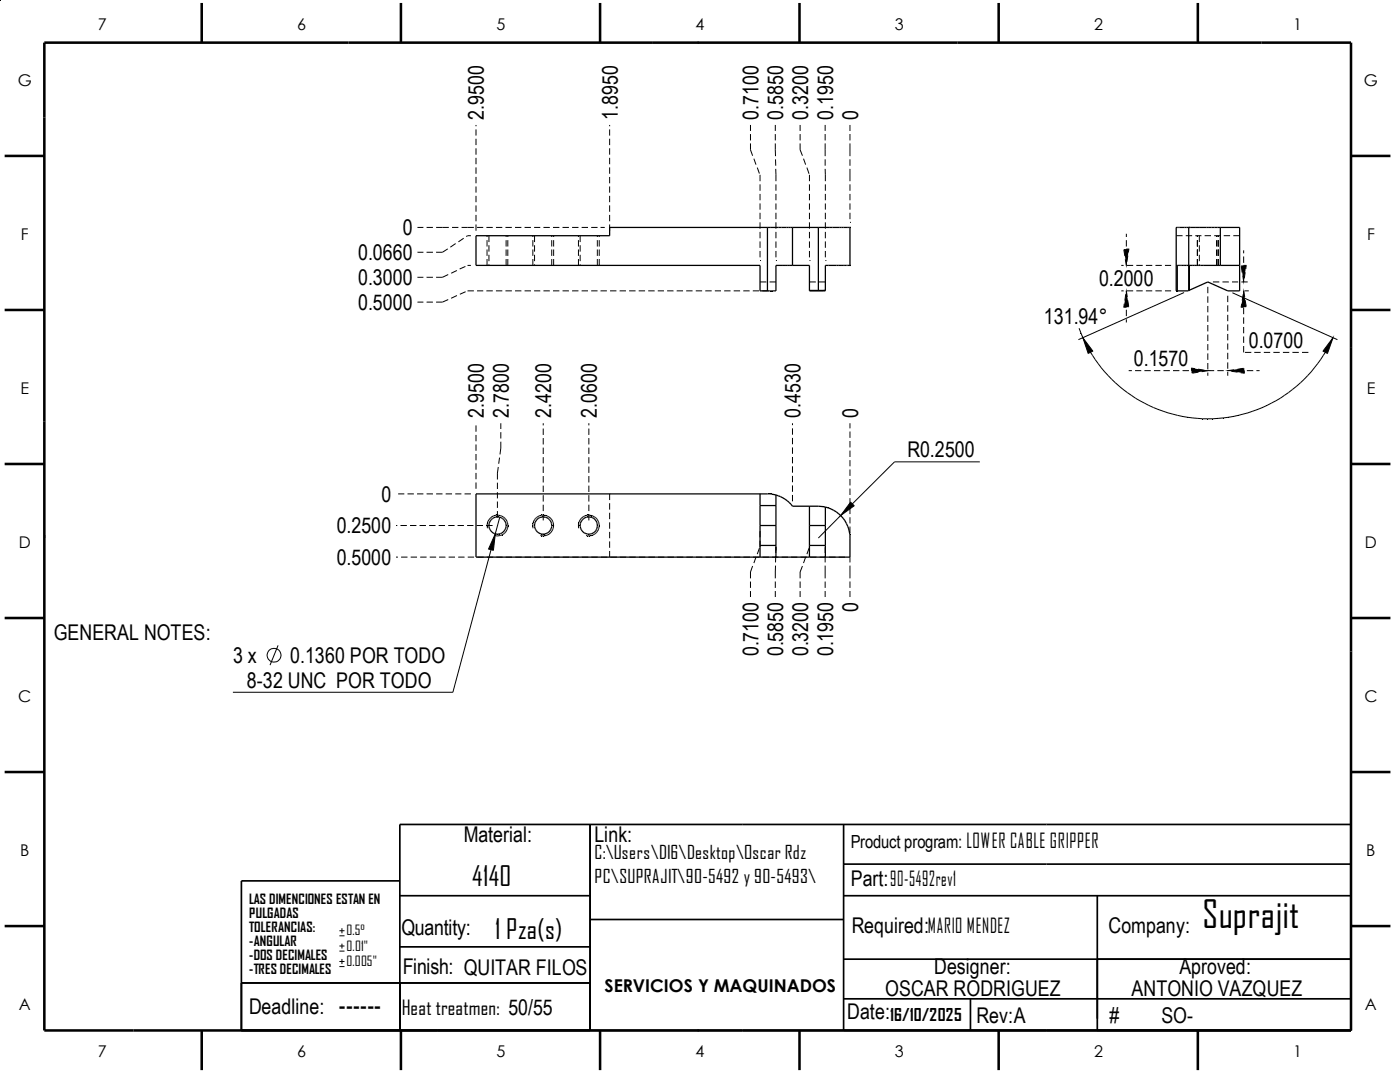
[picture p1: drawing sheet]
<svg xmlns="http://www.w3.org/2000/svg" width="279mm" height="216mm" viewBox="0 0 279 216" stroke-linecap="round" stroke-linejoin="round" font-family="sans-serif">
<g fill="#000">
<path d="M153.8 58v.2zM154 58v.2zM154.2 58v.2zM154.3 45.4v.1zM154.9 45.4v.1zM155.3 52.8v.2zM155.8 52.8v.2zM157.9 52.8v.2zM163.8 58v.1zM163.9 45.4v.1zM164.3 58v.1zM164.5 45.4v.1z"/>
<path d="M165.1 45.4v.1zM165.9 52.8v.2zM166.4 52.8v.2zM166.6 45.4v.1zM167.1 45.4v.1zM168.7 45.4v.1zM169 45.4v.1zM169.4 52.8v.2zM169.5 52.8v.2zM169.6 52.8v.2zM224.8 58l.5 3.3h-1zM224.3 49.7h1l-.5 3.3z"/>
<path d="M224.8 53v.5zM224.7 53l.1 .5zM224.8 57.5v.5zM225.3 49.7l.1-.1zM234.8 45.4v.1zM234.9 58v.2zM235.7 45.4v.1zM236 45.4v.1zM237.5 52.8v.2zM237.7 52.8v.2zM237.9 45.4v.1zM238.2 45.4v.1z"/>
<path d="M239.7 45.4v.1zM240.2 45.4v.1zM240.6 52.8v.2zM241.2 52.8v.2zM241.8 52.8v.2zM242.4 52.8v.2zM243 52.8v.2zM248.2 58l.5 3.3h-1zM247.7 53h1l-.5 3.3zM248.2 56.3v.5zM248.1 56.3l.1 .5zM248.2 57.5v.5z"/>
<path d="M248.7 53l.1-.1zM216.1 67.4l2 2.7-.9 .4zM215.9 66.9l.2 .5zM215.9 66.9l.3 .4-.1 .1zM217.2 70.5l-.1 .2zM218.1 70l.1 .1zM218.1 70.1h.1zM219.2 72.6l-.1 .1zM221.1 75v-.1zM224.2 61.4l.1-.1zM237.7 73.4h.1zM237.8 73.4l3.2 .6-3.2 .5z"/>
<path d="M241.1 73.9l.5 .1zM241 74h.6zM245 74l3.3-.6v1.1zM244.5 74h.5zM244.5 74l.5-.1zM247.7 61.3l-.1 .1zM248.3 74.5l.1 .1zM258 77.7l.1 .1zM262.3 73.4l.1 .1zM262.9 72.6l.1 .1zM263.9 70.1h.1zM264.9 70.5l.1 .2z"/>
<path d="M266 67.4l-1.1 3.1-.9-.4zM266.3 66.9l-.3 .5-.1-.1zM266.3 66.9l-.3 .5zM153.4 98.4v.2zM153.6 98.4v.2zM153.8 98.4v.2zM154 98.5v.1zM154.2 98.5v.1zM154.4 98.6v.1zM154.6 98.6v.1zM155.4 98.8l-.1 .1zM155.8 99.1l.1-.1z"/>
<path d="M156.3 99.2v.2zM156.7 99.6l.1-.1zM157.1 99.9l.1-.1zM97.4 109.5v.1zM97.4 109.6h.1zM97.5 104.8h.1zM97.5 105.1h.1zM97.5 104.4l.1 .1zM97.5 105.4h.2zM97.5 105.5l.2-.1zM97.6 104.1l.1 .1zM97.7 105.7h.1z"/>
<path d="M97.7 103.8l.2 .1zM97.9 103.2l.1 .1zM97.8 106l.2-.1zM98 103.6v.1zM98.2 106.2l-.1 .1zM98.2 103.4l.1 .1zM98.3 106.4l.1-.1zM98.4 106.3l-.1 .2zM98.5 109.8l.1 .1zM98.5 103.2l.1 .1zM98.7 106.5l-.1 .1zM98.8 106.5l-.3 3.3-1-.2z"/>
<path d="M99 106l-.1 .6zM99 106l-.2 .5zM98.8 103.1v.1zM99 106.6l-.1 .1zM99 106.6v.1zM99.1 103v.2zM99.3 106.6v.1zM99.4 103v.2zM99.6 106.6v.1zM99.8 103.1l-.1 .1zM99.9 106.5v.1zM100.2 106.3v.2z"/>
<path d="M100.4 103.4l-.1 .1zM100.4 106.2l.1 .1zM100.5 103.7l.1-.1zM100.6 105.9l.2 .1zM100.7 103.9l.1-.1zM100.8 105.7h.1zM100.9 103.4l-.1 .1zM100.9 104.2l.1-.1zM100.9 105.4l.1 .1zM101 104.5l.1-.1zM101 105.1h.1zM101 104.8h.1z"/>
<path d="M106.6 104.8h.1zM106.6 105.1h.1zM106.6 104.4l.1 .1zM106.6 105.4h.2zM106.6 105.5l.2-.1zM106.7 104.1l.1 .1zM106.8 105.7h.1zM106.8 103.8l.2 .1zM106.9 106l.2-.1zM107.1 103.6v.1zM107.3 106.2l-.1 .1zM107.3 103.4l.1 .1z"/>
<path d="M107.4 106.4l.1-.1zM107.5 106.3l-.1 .2zM107.6 103.2l.1 .1zM107.8 106.5l-.1 .1zM107.9 103.1v.1zM108.1 106.6v.1zM108.2 103v.2zM108.4 106.6v.1zM108.6 103l-.1 .2zM108.5 103v.2zM108.7 106.6v.1zM108.7 106.6l.1 .1z"/>
<path d="M108.9 103.1l-.1 .1zM109 106.5l.1 .1zM109.2 103.2l-.1 .1zM109.3 106.3v.2zM109.5 106.2l.1 .1zM109.6 103.7l.1-.1zM109.7 105.9l.2 .1zM109.9 103.9v-.1zM109.9 105.7h.1zM110 104.2l.1-.1zM110 105.4l.2 .1zM110.1 104.5l.1-.1z"/>
<path d="M110.1 105.1h.1zM110.1 104.8h.1zM115.7 104.8h.1zM115.7 104.4l.1 .1zM115.7 105.1h.1zM115.7 105.4h.2zM115.7 105.5l.2-.1zM115.9 105.7h.1zM116 103.8l.1 .1zM116.2 105.9l-.1 .1zM116.2 103.6v.1zM116.4 106.2l-.1 .1z"/>
<path d="M116.4 103.4l.1 .1zM116.5 106.4l.1-.1zM116.6 106.3l-.1 .2zM116.9 106.5l-.1 .1zM117 103.1l.1 .1zM117.2 106.6v.1zM117.3 103v.2zM117.5 106.6v.1zM117.7 103l-.1 .2zM117.6 103v.2zM117.8 106.6l.1 .1zM118 103.1v.1z"/>
<path d="M118.1 106.5l.1 .1zM118.2 103.3l.1-.1zM118.4 106.3v.2zM118.7 106.2v.1zM118.8 103.6l-.1 .1zM118.7 103.7l.1-.1zM118.9 105.9l.1 .1zM119 103.9v-.1zM119 105.7h.1zM119.1 104.2l.1-.1zM119.1 105.4l.2 .1zM119.2 104.5l.1-.1z"/>
<path d="M119.2 105.1h.1zM119.2 104.8h.1zM157.5 100.2h.1zM157.9 100.6v-.1zM163.8 100.9v.1zM164.3 101v.1zM165.3 101.2v.1zM165.9 101.4v.2zM166.5 101.7l-.1 .2zM166.9 102.2l.1-.1zM167.4 102.5l.1-.1zM169.8 100.2l.7 .7-2.7 2z"/>
<path d="M167.7 102.8l-.3 .5zM167.4 103.3l.4-.4 .1 .1zM167.9 102.9v.1zM168.3 103.4l.1-.1zM168.6 103.9l.1-.1zM168.7 103.8l-.1 .1zM168.9 104.4h.1zM169.2 105l.1-.1zM169.4 105.5h.1zM169.5 106.1h.1zM169.6 106.7h.2zM169.8 100.1v.1z"/>
<path d="M170.5 100.9h.1zM170.5 100.8l.1 .1z"/>
</g>
<g fill="none" stroke="#000" stroke-width=".2">
<path d="M95 24.9v.3M95 25.8v1.3M95 27.7v1.3M95 29.6v1.3M95 31.5v1.3M95 33.4v1.3M95 35.3v1.3M95 37.2v1.2M95 39.1v1.2M121.7 24.9v.3M121.7 25.8v1.3M121.7 27.7v1.3"/>
<path d="M121.7 29.6v1.3M121.7 31.5v1.3M121.7 33.4v1.3M121.7 35.3v1.3M121.7 37.2v1.2M121.7 39.1v1.2M149.8 24.9v1.2M149.8 26.8v1.2M149.8 28.6v1.3l.4 1.2M150.5 31.7l.4 1.2M151.1 33.4l.5 1.2M151.7 34.9v1.3"/>
<path d="M151.7 36.8v1.3M151.7 38.7v1.3M154.7 24.9v1.2M154.7 26.8v1.2M154.7 28.6l.1 2.6M154.8 31.8v1.3M154.8 33.7l.1 2.5M154.9 36.8v1.3M154.9 38.7v1.3M159.7 24.9v1.2M159.7 26.8v1.2M159.7 28.6v1.3l.4 1.2"/>
<path d="M160.4 31.7l.4 1.2M161 33.4l.5 1.3M161.5 34.9v1.3M161.5 36.8v1.3M161.5 38.7v1.3M164.7 24.9v1.2M164.7 26.8v1.2M164.7 28.6v2.6M164.7 31.8v1.3M164.7 33.7v2.5M164.7 36.8v1.3M164.7 38.7v1.3"/>
<path d="M169.6 24.9v1.2M169.6 26.8v1.2M169.6 28.6v2.6M169.6 31.8v1.3M169.6 33.7v2.5M169.6 36.8v1.3M169.6 38.7v1.3M83.3 45.4h1.2M83.3 50.3h1.2M83.3 55.3h1.2M85.1 45.4h1.3M85.1 50.3h1.3"/>
<path d="M85.1 55.3h1.3M87 45.4h2.6M89.4 49.7l-1.1 .6h-1.3M89.5 54.8l-1.2 .5h-1.3M89.5 59.8l-1.2 .5h-1.3M90.2 45.4h1.3M90.9 48.6l-1 .7M91.2 54l-1.2 .5M91.2 59l-1.2 .5M92.1 45.4h2.5M92.5 47.5l-1 .8M92.9 53.2l-1.2 .5"/>
<path d="M92.9 58.2l-1.1 .5M93.3 53h.7M93.3 58h1.3M94 47h-.7l-.3 .2M95 41v1.2M95 42.9v1.3M95 44.8v1.3M95.2 45.4h1.2M95.2 58h1.2M97.1 45.4h1.2M97.1 58h1.2M97.2 47v.3"/>
<path d="M97.2 47.9v1.3M97.2 49.8v1.3M97.2 51.7v1.3M97.6 47v1.3M97.6 48.9v1.3M97.6 50.8v1.3M97.6 52.7v.3M99 45.4h1.2M99 58h1.2M100.9 45.4h1.3M100.9 58h1.3M101 47v.3"/>
<path d="M101 47.9v1.3M101 49.8v1.3M101 51.7v1.3M101.3 47v.3M101.3 47.9v1.3M101.3 49.8v1.3M101.3 51.7v1.3M102.8 45.4h1.3M102.8 58h1.3M104.7 45.4h1.3M104.7 58h1.3M106.3 47v.3"/>
<path d="M106.3 47.9v1.3M106.3 49.8v1.3M106.3 51.7v1.3M106.6 45.4h1.2M106.6 58h1.2M106.7 47v1.3M106.7 48.9v1.3M106.7 50.8v1.3M106.7 52.7v.3M108.5 45.4h1.2M108.5 58h1.2M110.1 47v.3"/>
<path d="M110.1 47.9v1.3M110.1 49.8v1.3M110.1 51.7v1.3M110.4 45.4h1.2M110.4 58h1.2M110.5 47v.3M110.5 47.9v1.3M110.5 49.8v1.3M110.5 51.7v1.3M112.3 45.4h1.2M112.3 58h1.2M114.2 45.4h1.2"/>
<path d="M114.2 58h1.2M115.4 47v.3M115.4 47.9v1.3M115.4 49.8v1.3M115.4 51.7v1.3M115.8 47v1.3M115.8 48.9v1.3M115.8 50.8v1.3M115.8 52.7v.3M116.1 45.4h1.2M116.1 58h1.2M118 45.4h1.3"/>
<path d="M118 58h1.3M119.2 47v.3M119.2 47.9v1.3M119.2 49.8v1.3M119.2 51.7v1.3M119.6 47v.3M119.6 47.9v1.3M119.6 49.8v1.3M119.6 51.7v1.3M119.8 45.4h.9M119.8 58h1.3M121.7 41v1.2"/>
<path d="M121.7 42.9v1.3M121.7 44.8v1.3M121.8 58h1.2M123.7 58h1.2M125.6 58h1.2M127.5 58h1.2M129.4 58h1.2M131.3 58h1.2M133.1 58h1.3M135 58h1.3M136.9 58h1.3M138.9 58h1.2"/>
<path d="M140.8 58h1.2M142.7 58h1.2M144.5 58h1.3M146.4 58h1.3M148.3 58h1.3M150.2 58h1.3M151.7 52h.1M151.7 56.3h1.3M151.7 40.6v1.2M151.7 42.5v1.2M151.7 44.4v1.2M151.7 46.3v1.2"/>
<path d="M151.7 48.2v1.2M151.7 50.1v1.3M152.1 58h1.3M153.6 56.3h1.3M154.9 52h.1M154.9 40.6v1.2M154.9 42.5v1.2M154.9 44.4v1.2M154.9 46.3v1.2M154.9 48.2v1.2M154.9 50.1v1.3M161.5 52h.1"/>
<path d="M161.5 56.3h1.3M161.5 40.6v1.2M161.5 42.5v1.2M161.5 44.4v1.2M161.5 46.3v1.2M161.5 48.2v1.2M161.5 50.1v1.3M163.4 56.3h1.3M164.7 52h.1M164.7 40.6v1.2M164.7 42.5v1.2M164.7 44.4v1.2"/>
<path d="M164.7 46.3v1.2M164.7 48.2v1.2M164.7 50.1v1.3M169.6 44.4h.1M169.6 40.6v1.2M169.6 42.5v1.2M223.8 53h.4M223.8 58h.4M224.3 49.8l.2 1.3M224.7 58.7l-.2 1.3M224.7 49.7h.6l-.1 .7M224.8 46.7v.6"/>
<path d="M224.8 47.9v1.3M224.8 49.8v1.3M224.8 51.7v1.3l-.2-1.3M224.8 58v1.3M224.8 59.9v1.3M224.8 58l.2 1.3M224.8 58l-.1 .1M224.9 53h1.2M224.9 58h1.2M225 59.9l.3 1.3M225.1 51l-.2 1.3M226.8 53h1.2"/>
<path d="M226.8 58h1.2M228.7 53h1.3M228.7 58h1.3M230.6 53h1.3M230.6 58h1.3M232.5 53h1.2M232.5 58h1.2M234.7 47h1.3M234.7 53h.2M236.3 58.4l-21.1 9.4M236.6 47h1.3M237.2 53h.2"/>
<path d="M238.5 47h1.3M239 47v.3M239 47.9v1.3M239 49.8v1.3M239 51.7v1.3M239.4 47v1.3M239.4 48.9v1.3M239.4 50.8v1.3M239.4 52.7v.3M240.4 47h1.3M241 57.2v1.3M241 59.1v1.3"/>
<path d="M242.1 56.3h1.2M242.3 47h1.3M242.8 47v.3M242.8 47.9v1.3M242.8 49.8v1.3M242.8 51.7v1.3M243.1 47v.3M243.1 47.9v1.3M243.1 49.8v1.3M243.1 51.7v1.3M244 56.3h1.2M244.2 47h1.3"/>
<path d="M245 59v1.3M245.9 56.3h1.2M246 58.4l20.9 9.4M246.1 47h1.3M247.7 56.3h1.3M247.7 53.1l.2 1.3M248 55l.2 1.3v-1.3M248.1 58.7l-.2 1.3M248.2 53h.5l-.1 .7M248.2 50v.5M248.2 51.2v1.3M248.2 53.1v1.3"/>
<path d="M248.2 58.9v-.9l.2 1.3M248.2 59.6v1.2M248.4 58h.8M248.5 54.3l-.2 1.2M248.5 59.9l.2 1.3M83.3 60.3h1.2M85.1 60.3h1.3M215.3 65.5l.8 1.9M216.1 67.4a27.3 27.3 0 0 0 25 16.2 27.3 27.3 0 0 0 24.9-16.2M216.1 67.4l2 2.7-.9 .4zM224.4 60.6l-.1 .7h.5M224.8 61.8v1.3"/>
<path d="M224.8 63.7v.6M225.3 74h.6M226.5 74h1.3M228.4 74h1.3M230.3 74h1.3M232.2 74h1.3M234.1 74h1.3M236 74h1.3M237.9 74h1.3M238.5 73.6l-.7-.2v.6M239.1 73.7l1.3 .2M239.2 74.3l-1.2 .2"/>
<path d="M239.8 74h2.5M241 61v1.3M241 62.9v1.3M241 64.9v1.2M241 66.8v1.2M241 68.7v1.2M241 70.5v1.3M241 72.4v1.3M241 74.3v.7M241 74l-1.2 .2M243 74h1.2M244.9 74h1.4"/>
<path d="M245 60.9v1.3M245 62.8v1.3M245 64.7v1.3M245 66.6v1.3M245 68.5v1.3M245 70.4v1.3M245 72.3v1.3M245 74.2v.8M245.7 74.1l1.3 .2M246.3 73.8l-1.2 .2M246.9 74h1.3M247.8 60.6l-.1 .7h.5"/>
<path d="M248.2 73.5l-1.3 .2M248.2 61.4v1.3M248.2 63.3v1.3M248.2 65.2v1.3M248.2 67.1v1.3M248.2 69v1.3M248.3 73.9v.6l-.7-.1M248.5 70.3h1.2M248.8 74h1.3M250.3 70.3h1.3M250.7 74h.7M252.2 70.3h1.3"/>
<path d="M254.1 70.3h1.3M256 70.3h1.3M257.9 70.3h1.3M259.8 70.3h1.3M266 67.4l-1.1 3.1-.9-.4zM79.5 98.6h1.2M81.3 98.6h1.3M83.2 98.6h1.3M85.1 98.6h1.3M87 98.6h1.3M88.9 98.6h1.3M90.8 98.6h1.3"/>
<path d="M92.7 98.6h1.3M95 84.9v1.2M95 86.8v1.3M95 88.7v1.3M95 90.6v1.3M95 92.5v1.2M95 94.4v1.2M95 96.3v1.2M99.3 96.3v1.3M99.3 98.2v1.2M99.4 93.2l-.1 2.5M99.7 91.3l-.2 1.2"/>
<path d="M99.9 84.5v1.1M99.9 86.2v1.3M99.9 88.1l-.1 2.6M108.4 84.5v.4M108.4 85.5v1.3M108.4 87.4v1.3M108.4 89.3v1.3M108.4 91.2v1.3M108.4 93.1v1.3M108.4 95v1.3M108.4 96.9v1.3M108.4 98.8v1.3"/>
<path d="M117.5 84.5v.4M117.5 85.5v1.3M117.5 87.4v1.3M117.5 89.3v1.3M117.5 91.2v1.3M117.5 93.1v1.3M117.5 95v1.3M117.5 96.9v1.3M117.5 98.8v1.3M121.7 98.6v1.2M158.2 84.5v.3M158.2 85.5v1.2"/>
<path d="M158.2 87.4v1.2M158.2 89.3v1.3M158.2 91.2v1.3M158.2 93v1.3M158.2 95v1.2M158.2 96.9v1.2M158.2 98.8v1.2M169.6 84.5v1M169.6 86.1v1.3M169.6 88v1.3M169.6 89.9v1.3M169.6 91.8v1.2"/>
<path d="M169.6 93.7v1.3M169.6 95.6v1.3M169.6 97.5v1.3M169.6 99.4v1.3M195.5 92.2h-17l-10.7 10.7M79 104.9h.3M79 111.2h.4M79.9 104.9h1.3M80.1 111.2h1.2M81.8 104.9h1.3M82 111.2h1.2M83.7 104.9h1.3"/>
<path d="M83.9 111.2h1.2M85.6 104.9h1.3M85.8 111.2h1.2M87.5 104.9h1.3M87.6 111.2h1.3M89.5 104.9h1.2M89.5 111.2h1.3M91.3 104.9h1.3M91.4 111.2h1.3M93.2 104.9h1.3M93.3 111.2h1.3M95.1 104.9h1.3"/>
<path d="M95.2 111.2h1.3M97 104.9h1.3M97.2 111.2h1.2M97.3 105.4a2.08 2.08 0 0 1 1.8-2.6 2.08 2.08 0 0 1 2.3 2.2 2.08 2.08 0 0 1-2.6 1.8M98.8 106.5l-.3 3.3-1-.2zM99.1 111.2h1.2M99.3 100.1v1.2M99.3 102v1.3M99.7 103.2l-9.3 34.9h-43.9M100.9 111.2h1.3M102.8 111.2h1.3M104.7 111.2h1.3"/>
<path d="M106.4 105.4a2.09 2.09 0 0 1 1.8-2.6 2.09 2.09 0 0 1 2.3 2.2 2.09 2.09 0 0 1-2.6 1.8M106.6 111.2h1.3M108.4 100.7v1.3M108.4 102.6v1.2M108.5 111.2h1.3M110.4 111.2h1.3M112.3 111.2h1.3M114.2 111.2h1.3M115.5 105.4a2.08 2.08 0 0 1 1.8-2.6 2.08 2.08 0 0 1 2.3 2.2 2.08 2.08 0 0 1-2.6 1.8M116.1 111.2h1.3M117.5 100.7v1.3M117.5 102.6v1.2"/>
<path d="M118 111.2h1.3M119.9 111.2h1.3M121.7 100.4v1.3M121.7 102.3v1.3M121.7 104.2v1.3M121.7 106.1v1.3M121.7 108v1.3M121.7 109.9v1.3M121.8 111.2h1.3M123.7 111.2h1.3M125.6 111.2h1.3M127.5 111.2h1.3"/>
<path d="M129.4 111.2h1.3M131.3 111.2h1.3M133.2 111.2h1.3M135.1 111.2h1.3M137 111.2h1.3M138.9 111.2h1.3M140.8 111.2h1.3M142.7 111.2h1.3M144.6 111.2h1.3M146.5 111.2h1.2M148.4 111.2h1.2M149.8 116v1.3"/>
<path d="M149.8 117.9v1.2M150.2 112.9l-.4 1.2v1.3M150.3 111.2h1.3M150.9 111.2l-.4 1.2M151.6 109.4l-.5 1.2M151.7 106v1.2M151.7 107.9v1.2M152.2 111.2h1.3M154.1 111.2h1.3M154.7 116v1.3M154.7 117.9v1.2M154.8 112.9l-.1 2.5"/>
<path d="M154.8 111v1.2M154.9 109.8v-.7l-.1 1.2M156 111.2h1.3M157.9 111.2h1.2M159.7 116v1.3M159.7 117.9v1.2M159.8 111.2h1.2M160.1 112.9l-.4 1.2v1.3M160.8 111.2l-.4 1.2M161.5 109.4l-.5 1.2M161.5 109.1v.7M161.7 111.2h1.2"/>
<path d="M163.6 111.2h1.2M164.7 111v1.2M164.7 112.9v2.5M164.7 116v1.3M164.7 117.9v1.2M164.7 109.8v-.7v1.2M165.5 111.2h1.3M167.4 111.2h1.3M167.8 102.9l-4.5 4.5M169.6 101.3v1.3M169.6 103.2v1.2M169.6 105.1v1.2"/>
<path d="M169.6 111.2v1M169.6 112.9v2.5M169.6 116v1.3M169.6 117.9v1.2M169.8 100.2l.7 .7-2.7 2zM55.5 128.8l-1.6 3.9M67.7 186.7h1M67.7 185.7h1M67.7 189.8h1M67.7 188.8h1M67.7 192.9h1M67.7 191.9h1"/>
<path d="M68.2 185.2v1M68.2 188.3v1M68.2 191.3v1.1"/>
<circle cx="54.7" cy="130.7" r="1.38"/>
</g>
<g fill="none" stroke="#000" stroke-width=".51">
<path d="M8.8 8.5h260.8v197.1h-260.8zM40.3 .6v7.9M80 .6v7.9M119.8 .6v7.9M159.6 .6v7.9M199.3 .6v7.9M239.1 .6v7.9M.9 31.1h7.9M269.6 31.1h7.9M.9 61.8h7.9M269.6 61.8h7.9M.9 92.6h7.9"/>
<path d="M269.6 92.6h7.9M269.6 107.1h.1M.9 123.3h7.9M269.6 123.3h7.9M.9 154.1h7.9M269.6 154.1h7.9M.9 184.8h7.9M269.6 184.8h7.9M40.3 205.6v7.9M80 205.6v7.9M119.8 205.6v7.9M159.6 205.6v7.9"/>
<path d="M199.3 205.6v7.9M239.1 205.6v7.9"/>
</g>
<g fill="none" stroke="#000" stroke-width=".34">
<path d="M79.8 175.8h-31.6v29.8h221.4v-41.1h-189.8v41.1M79.8 178.7h38M117.8 164.5v41.1M168.4 164.5v41.1M168.4 178.7h101.2M168.4 172.4h101.2M219 178.7v26.9M48.2 196.1h69.6M79.8 188.9h38M117.8 183.5h50.6M168.4 191.4h101.2M168.4 199.3h101.2"/>
<path d="M193.7 199.3v6.3"/>
</g>
<g fill="none" stroke="#000" stroke-width=".25">
<path d="M153.2 45.4v12.6M158.2 45.4v7.6M163.3 45.4v12.6M164.7 57.9l-3.2 .1M169.6 53h.1M169.6 45.4h.1M169.6 45.4h-47.9v1.6h-26.7v6h56.7v5h3.2v-5h6.6v5h3.2v-5h4.9M169.6 45.4v7.6M234.7 58h.1M234.8 58h.1M237.2 58h.1M237.2 45.4h.1"/>
<path d="M237.2 53h-2.3v5M237.2 58h-2.5M237.2 45.4v12.6M237.4 57.9l3.6-1.6 4 1.7h2.4v-12.6h-12.7v12.6M237.4 57.9l-.2 .1M243.5 45.4v7.6M247.4 53h-10v4.9M151.7 98.6v12.6M154.9 98.8l1.8 .8 1.5 1.4h5.1l1.4 .2M154.9 98.8l-1.1-.2h-58.8v12.6h74.6v-4.5a6.4 6.4 0 0 0-4.9-5.5M154.9 98.8v12.4M151.7 108.8h3.2"/>
<path d="M151.7 104.9h3.2M151.7 100.9h3.2M161.5 101v10.2M161.5 108.8h3.2M161.5 104.9h3.2M164.7 101.2v10"/>
<circle cx="99.3" cy="104.9" r="1.72"/>
<circle cx="108.4" cy="104.9" r="1.72"/>
<circle cx="117.5" cy="104.9" r="1.72"/>
</g>
<text font-size="7.5" x="240" y="185.2">Suprajit</text>
<g font-size="5.4">
<text x="94.2" y="176.8">4140</text>
<text x="98.8" y="187.4">1 Pza(s)</text>
</g>
<g font-size="4.3">
<text x="96.6" y="23.9" transform="rotate(-90 96.6 23.9)">2.9500</text>
<text x="123.3" y="23.9" transform="rotate(-90 123.3 23.9)">1.8950</text>
<text x="151.3" y="23.9" transform="rotate(-90 151.3 23.9)">0.7100</text>
<text x="156.3" y="23.9" transform="rotate(-90 156.3 23.9)">0.5850</text>
<text x="161.3" y="23.9" transform="rotate(-90 161.3 23.9)">0.3200</text>
<text x="166.2" y="23.9" transform="rotate(-90 166.2 23.9)">0.1950</text>
<text x="171.2" y="23.9" transform="rotate(-90 171.2 23.9)">0</text>
<text x="80.4" y="46.9">0</text>
<text x="71.5" y="51.9">0.0660</text>
<text x="71.5" y="56.9">0.3000</text>
<text x="219.3" y="57">0.2000</text>
<text x="71.5" y="61.8">0.5000</text>
<text x="208.3" y="64.6">131.94°</text>
<text x="249.2" y="69.3">0.0700</text>
<text x="226.3" y="73">0.1570</text>
<text x="96.6" y="83.4" transform="rotate(-90 96.6 83.4)">2.9500</text>
<text x="101.6" y="83.4" transform="rotate(-90 101.6 83.4)">2.7800</text>
<text x="110" y="83.4" transform="rotate(-90 110 83.4)">2.4200</text>
<text x="119.1" y="83.4" transform="rotate(-90 119.1 83.4)">2.0600</text>
<text x="159.8" y="83.4" transform="rotate(-90 159.8 83.4)">0.4530</text>
<text x="171.2" y="83.4" transform="rotate(-90 171.2 83.4)">0</text>
<text x="181.1" y="91.2">R0.2500</text>
<text x="76.1" y="100.1">0</text>
<text x="67.2" y="106.4">0.2500</text>
<text x="67.2" y="112.7">0.5000</text>
<text x="171.2" y="122.1" transform="rotate(-90 171.2 122.1)">0</text>
<text x="10.7" y="127.8">GENERAL NOTES:</text>
<text x="151.3" y="131" transform="rotate(-90 151.3 131)">0.7100</text>
<text x="156.3" y="131" transform="rotate(-90 156.3 131)">0.5850</text>
<text x="161.3" y="131" transform="rotate(-90 161.3 131)">0.3200</text>
<text x="166.2" y="131" transform="rotate(-90 166.2 131)">0.1950</text>
<text x="46.5" y="132.2">3 x</text>
<text x="49.3" y="137.2">8-32 UNC POR TODO</text>
<text x="57.9" y="132.2">0.1360 POR TODO</text>
<text x="92.5" y="168.1">Material:</text>
<text x="118.7" y="168.1">Link:</text>
<text x="169.8" y="176.8">Part:90-5492rev1</text>
<text x="80.1" y="186.6">Quantity:</text>
<text x="170" y="186.2">Required:MARIO MENDEZ</text>
<text x="221.2" y="186.2">Company:</text>
<text x="80.4" y="194.4">Finish: QUITAR FILOS</text>
<text x="186.4" y="194.4">Designer:</text>
<text x="235.4" y="194.4">Aproved:</text>
<text x="49.7" y="202.3">Deadline: ------</text>
<text x="169.1" y="203.4">Date:</text>
<text x="176.7" y="198.7">OSCAR RODRIGUEZ</text>
<text x="225.8" y="198.7">ANTONIO VAZQUEZ</text>
<text x="194.9" y="204.1">Rev:A</text>
<text x="221.5" y="204.1">#</text>
<text x="231.8" y="204.1">SO-</text>
</g>
<text font-size="4" x="80.2" y="202.4">Heat treatmen: 50/55</text>
<g font-size="3.7">
<text x="118.7" y="171.4">C:\Users\DI6\Desktop\Oscar Rdz</text>
<text x="118.7" y="176.3">PC\SUPRAJIT\90-5492 y 90-5493\</text>
</g>
<text font-size="3.6" x="169.8" y="169.2">Product program: LOWER CABLE GRIPPER</text>
<text font-size="3.5" x="120.6" y="198">SERVICIOS Y MAQUINADOS</text>
<text font-size="3.4" x="177.7" y="203.7">16/10/2025</text>
<g font-size="3.2">
<text x="19.5" y="5.9">7</text>
<text x="59.3" y="5.9">6</text>
<text x="99.1" y="5.9">5</text>
<text x="138.8" y="5.9">4</text>
<text x="178.6" y="5.9">3</text>
<text x="218.4" y="5.9">2</text>
<text x="258.1" y="5.9">1</text>
<text x="3.6" y="17.1">G</text>
<text x="272.2" y="17.1">G</text>
<text x="4.1" y="47.9">F</text>
<text x="272.8" y="47.9">F</text>
<text x="4.1" y="78.6">E</text>
<text x="272.8" y="78.6">E</text>
<text x="3.7" y="109.3">D</text>
<text x="272.4" y="109.3">D</text>
<text x="3.6" y="140.1">C</text>
<text x="272.3" y="140.1">C</text>
<text x="4" y="170.8">B</text>
<text x="272.7" y="170.8">B</text>
<text x="3.8" y="201.5">A</text>
<text x="272.4" y="201.5">A</text>
<text x="19.5" y="210.9">7</text>
<text x="59.3" y="210.9">6</text>
<text x="99.1" y="210.9">5</text>
<text x="138.8" y="210.9">4</text>
<text x="178.6" y="210.9">3</text>
<text x="218.4" y="210.9">2</text>
<text x="258.1" y="210.9">1</text>
</g>
<g font-size="2.7">
<text x="49.7" y="183.2">PULGADAS</text>
<text x="49.7" y="180.4">LAS DIMENCIONES ESTAN EN</text>
<text x="49.7" y="191.6">-DOS DECIMALES</text>
<text x="49.7" y="188.8">-ANGULAR</text>
<text x="49.7" y="186">TOLERANCIAS:</text>
<text x="69.1" y="189.7">0.01&quot;</text>
<text x="69.1" y="186.6">0.5°</text>
<text x="49.7" y="194.4">-TRES DECIMALES</text>
<text x="69.1" y="192.8">0.005&quot;</text>
</g>
</svg>
